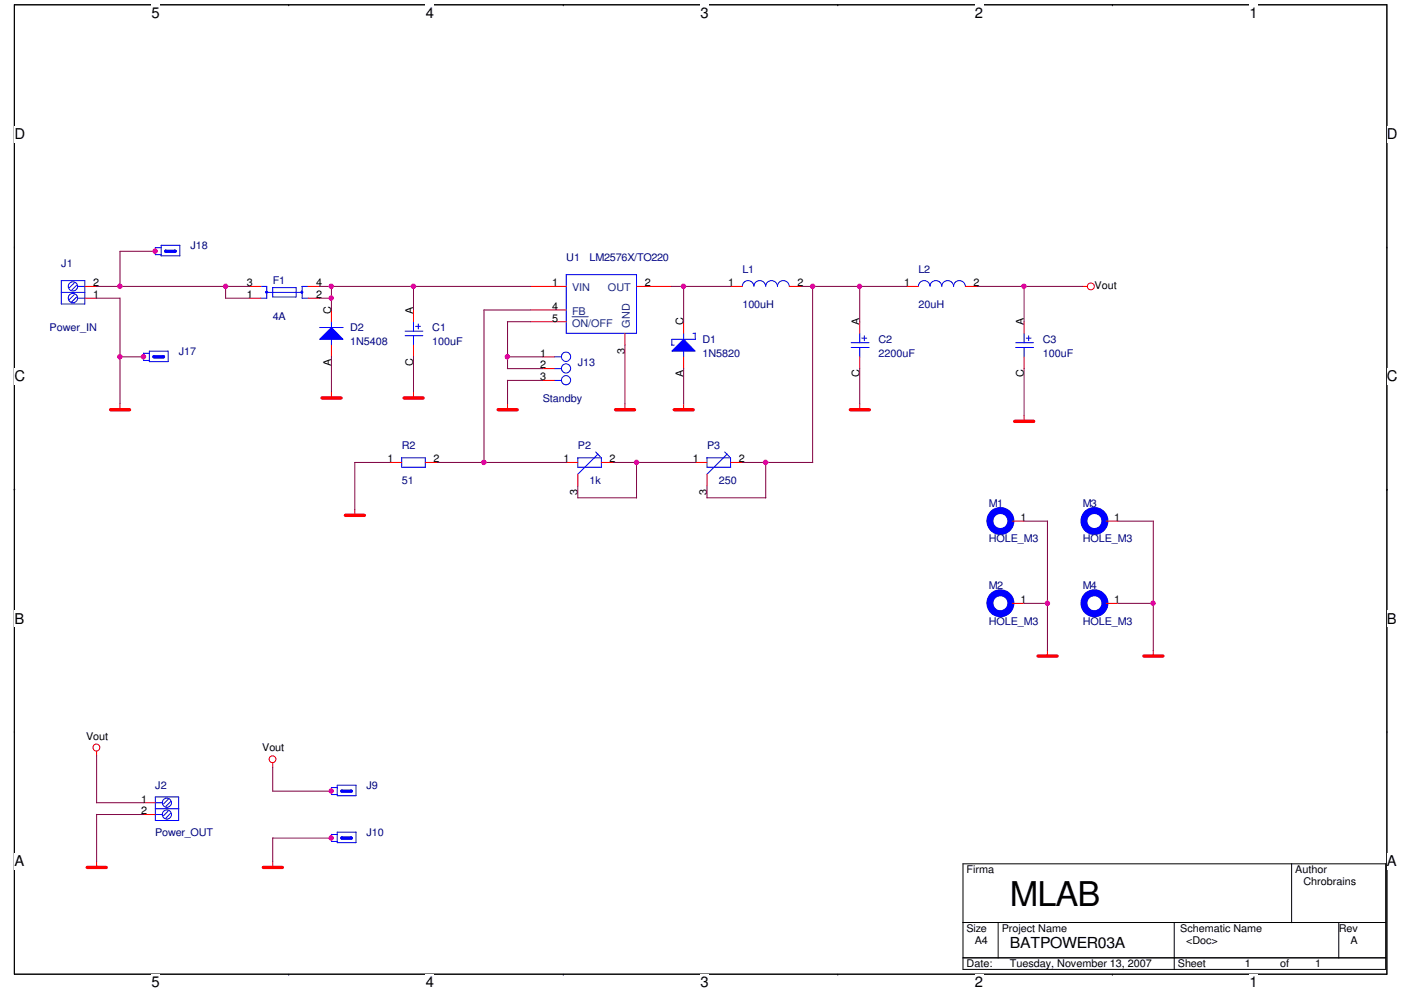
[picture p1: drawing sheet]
<svg xmlns="http://www.w3.org/2000/svg" width="297mm" height="210mm" viewBox="0 0 297 210" stroke-linecap="round" stroke-linejoin="round" font-family="sans-serif">
<path d="M3 1h291v205.6h-291z" fill="none" stroke="#000" stroke-width=".21"/>
<g fill="#fff">
<path d="M32.1 1h1.8v3.5h-1.8z"/>
<path d="M32.1 206.6h1.8v3.3h-1.8z"/>
</g>
<path d="M61.2 1h.1M61.2 206.6h.1" fill="none" stroke="#000" stroke-width=".21"/>
<g fill="#fff">
<path d="M90.3 1h1.7v3.5h-1.7z"/>
<path d="M90.3 206.6h1.7v3.3h-1.7z"/>
</g>
<path d="M119.4 1h.1M119.4 206.6h.1" fill="none" stroke="#000" stroke-width=".21"/>
<g fill="#fff">
<path d="M148.5 1h1.7v3.5h-1.7z"/>
<path d="M148.5 206.6h1.7v3.3h-1.7z"/>
</g>
<path d="M177.6 1h.1M177.6 206.6h.1" fill="none" stroke="#000" stroke-width=".21"/>
<g fill="#fff">
<path d="M206.7 1h1.7v3.5h-1.7z"/>
<path d="M206.7 206.6h1.7v3.3h-1.7z"/>
</g>
<path d="M235.8 1h.1M235.8 206.6h.1" fill="none" stroke="#000" stroke-width=".21"/>
<g fill="#fff">
<path d="M264.9 1h1.8v3.5h-1.8z"/>
<path d="M264.9 206.6h1.8v3.3h-1.8z"/>
<path d="M3 26.7h2.3v3.5h-2.3z"/>
<path d="M294 26.7h2.3v3.5h-2.3z"/>
<path d="M3 78.1h2.3v3.5h-2.3z"/>
<path d="M294 78.1h2.3v3.5h-2.3z"/>
</g>
<path d="M3 52.4h.1M294 52.4h.1" fill="none" stroke="#000" stroke-width=".21"/>
<g fill="#fff">
<path d="M3 129.5h2.1v3.5h-2.1z"/>
<path d="M294 129.5h2.1v3.5h-2.1z"/>
</g>
<path d="M3 103.8h.1M294 103.8h.1" fill="none" stroke="#000" stroke-width=".21"/>
<g fill="#fff">
<path d="M3 180.9h2.1v3.5h-2.1z"/>
<path d="M294 180.9h2.1v3.5h-2.1z"/>
</g>
<path d="M3 155.2h.1M294 155.2h.1M204.2 183.2h89.6v22.4h-89.6zM204.2 195.7h89.6M211.6 195.7v7.5M249 195.7v10M273.9 183.2v12.5M283.8 195.7v7.5M204.2 203.2h89.6" fill="none" stroke="#000" stroke-width=".21"/>
<g fill="none" stroke="#f00" stroke-width=".21">
<path d="M229.6 60.7h1M25.4 85.6v1.4M70.3 83.1v1.4M87.7 83.1v1.4M107.6 85.6v1.4M132.5 85.6v1.4M144.9 85.6v1.4M182.3 85.6v1.4M217.1 88.1v1.3M75.2 108v1.3M222.1 137.9v1.3M244.5 137.9v1.3"/>
<path d="M20.5 159.3v1M57.8 161.8v1M20.5 182.7v1.3M57.8 182.7v1.3"/>
<circle cx="231.3" cy="60.7" r=".74"/>
<circle cx="20.4" cy="158.5" r=".73"/>
<circle cx="57.8" cy="161" r=".72"/>
</g>
<g fill="none" stroke="#f00" stroke-width=".72">
<path d="M23.4 86.9h4.1M68.3 84.4h4M85.7 84.4h4M105.6 86.9h4M130.5 86.9h4M143 86.9h4M180.3 86.9h4M215.1 89.4h4.1M73.2 109.3h4.1M220.1 139.1h4M242.5 139.1h4M18.5 184h4"/>
<path d="M55.8 184h4.1"/>
</g>
<path d="M32.9 52.5v1.5h1.3M32.9 52.5h1.3M34.2 52h3.9v2.3h-3.9z" fill="none" stroke="#00f" stroke-width=".21"/>
<path d="M35 53.1h.3v.3h-.3z" fill-rule="evenodd" fill="#00f"/>
<path d="M35 53.1h.3v.3h-.3z" fill="none" stroke="#00f" stroke-width=".21"/>
<path d="M37 53.1h.3v.3h-.3z" fill-rule="evenodd" fill="#00f"/>
<path d="M37 53.1h.3v.3h-.3zM70.3 177v1.5h1.2M70.3 177h1.2M71.5 176.5h4v2.2h-4z" fill="none" stroke="#00f" stroke-width=".21"/>
<path d="M35.1 53.3h2.1" fill="none" stroke="#00f" stroke-width=".72"/>
<path d="M32.9 53.3h.1" fill="none" stroke="#f00" stroke-width=".21"/>
<path d="M72.3 177.6h.3v.3h-.3z" fill-rule="evenodd" fill="#00f"/>
<path d="M72.3 177.6h.3v.3h-.3z" fill="none" stroke="#00f" stroke-width=".21"/>
<path d="M74.3 177.6h.3v.3h-.3z" fill-rule="evenodd" fill="#00f"/>
<g fill="none" stroke="#00f" stroke-width=".21">
<path d="M120.1 58.3h14.9v12.4h-14.9zM55.3 63.2h1.3M55.3 60.7h1.3M56.6 60.7v2.6M56.6 62h7.5M57.8 61h5M57.8 61v2h5M62.8 61v2M64 63.2h1.3M65.3 60.7h-1.3v2.6M157.4 60.7a1.23 1.23 0 0 1 1.2-1.2 1.23 1.23 0 0 1 1.2 1.2 1.25 1.25 0 0 1 1.3-1.2 1.25 1.25 0 0 1 1.2 1.2 1.25 1.25 0 0 1 1.3-1.2 1.25 1.25 0 0 1 1.2 1.2 1.25 1.25 0 0 1 1.3-1.2 1.25 1.25 0 0 1 1.2 1.2M85.1 97.1h5.1"/>
<path d="M85.2 97.1v2h5M90.2 97.1v2M32.9 170.3h1.5M32.9 172.8h1.5M32.9 169h5v5h-5zM32.9 171.5h5M35.7 169.5l-1 1M35.7 172l-1 1M36.2 170l-1 1M36.2 172.5l-1 1M74.3 177.6h.3v.3h-.3z"/>
<circle cx="35.4" cy="172.8" r=".97"/>
<circle cx="35.4" cy="170.3" r=".97"/>
</g>
<path d="M72.5 177.8h2" fill="none" stroke="#00f" stroke-width=".72"/>
<path d="M112.6 60.7h7.5M112.6 65.7h7.5M112.6 68.2h7.5M132.5 70.7v2.5M135 60.7h7.4M154.9 60.7h2.5M167.3 60.7h2.5M82.7 98.1h2.5M90.2 98.1h2.5M30.4 170.3h2.5M30.4 172.8h2.5M70.3 177.8h.1" fill="none" stroke="#f00" stroke-width=".21"/>
<path d="M121.3 67.2h3.4" fill="none" stroke="#004080" stroke-width=".21"/>
<path d="M56.4 61.8h.3v.3h-.3z" fill-rule="evenodd" fill="#00f"/>
<path d="M56.4 61.8h.3v.3h-.3z" fill="none" stroke="#00f" stroke-width=".21"/>
<path d="M63.9 61.8h.2v.3h-.2z" fill-rule="evenodd" fill="#00f"/>
<g fill="none" stroke="#00f" stroke-width=".21">
<path d="M13 59.5h5v5h-5zM13 62h5M15.7 62.5l-1 1M15.7 60l-1 1M16.3 63l-1.1 1.1M16.3 60.5l-1.1 1.1M16.5 63.2h1.5M16.5 60.7h1.5M63.9 61.8h.2v.3h-.2zM144.9 70.7v1.3M147.4 70.7v1.3M147.4 72h-5v1.2"/>
<path d="M180.5 72.7h3.8M180.5 73.7h3.8M182.3 70.7v2M182.3 73.7v2M182.7 71.7h1.1M183.3 71.2v1.1M194.7 60.7a1.23 1.23 0 0 1 1.3-1.2 1.23 1.23 0 0 1 1.2 1.2 1.25 1.25 0 0 1 1.2-1.2 1.25 1.25 0 0 1 1.3 1.2 1.25 1.25 0 0 1 1.2-1.2 1.25 1.25 0 0 1 1.3 1.2 1.25 1.25 0 0 1 1.2-1.2 1.25 1.25 0 0 1 1.3 1.2M149.9 97.1h5M149.9 97.1v2h5M153.6 95.8l1.1 1.1M154.2 96.3l-4.3 4.3M154.9 97.1v2"/>
<path d="M214.3 110.5h.3M234.3 110.5h.2M214.3 128h.3M234.3 128h.2"/>
<circle cx="15.5" cy="63.2" r="1"/>
<circle cx="15.5" cy="60.7" r=".99"/>
</g>
<g fill="none" stroke="#f00" stroke-width=".21">
<path d="M18 60.7h2.5M18 63.2h2.5M52.8 60.7h2.5M52.8 63.2h2.5M65.3 60.7h2.5M65.3 63.2h2.5M182.3 68.2v2.5M182.3 75.7v2.5M192.2 60.7h2.5M204.7 60.7h2.5M147.4 98.1h2.5M154.9 98.1h2.5"/>
<path d="M149.9 100.6v2.5M214.6 110.5h2.5M234.5 110.5h2.5M214.6 128h2.5M234.5 128h2.5"/>
</g>
<g fill="none" stroke="#00f" stroke-width="1.5">
<circle cx="212.1" cy="110.5" r="2.23"/>
<circle cx="232" cy="110.5" r="2.23"/>
<circle cx="212.1" cy="127.9" r="2.23"/>
<circle cx="232" cy="127.9" r="2.23"/>
</g>
<path d="M144.9 72l2.5 2.5h-5z" fill="#00f"/>
<path d="M67.8 69.5h5M70.3 68.2v1.3M142.4 73.2h.6M144.9 72l2.5 2.5h-5zM144.9 74.4v1.3M146.9 70.7h.5M122.5 97.1h5M122.5 97.1v2h5v-2M126.3 95.8l1 1.1M126.8 96.3l-4.3 4.3" fill="none" stroke="#00f" stroke-width=".21"/>
<path d="M144.9 68.2v2.5M144.9 75.7v2.5M120.1 98.1h2.4M127.5 98.1h2.5M122.5 100.6v2.5" fill="none" stroke="#f00" stroke-width=".21"/>
<path d="M67.8 72l2.5-2.5 2.4 2.5z" fill="#00f"/>
<g fill="none" stroke="#00f" stroke-width=".21">
<path d="M30.4 74.9v1.6h1.3M30.4 74.9h1.3M31.7 74.5h3.9v2.2h-3.9zM67.8 72l2.5-2.5 2.4 2.5zM70.3 71.9v1.3M117.5 75.7h1.5M117.5 78.2h1.5M117.5 80.7h1.5"/>
<circle cx="120" cy="75.7" r=".98"/>
<circle cx="120" cy="78.1" r=".97"/>
<circle cx="120" cy="80.6" r=".97"/>
</g>
<path d="M70.3 65.7v2.5M70.3 73.2v2.5M115.1 75.7h2.5M115.1 78.2h2.5M115.1 80.7h2.5" fill="none" stroke="#f00" stroke-width=".21"/>
<path d="M32.5 75.5h.3v.3h-.3z" fill-rule="evenodd" fill="#00f"/>
<path d="M32.5 75.5h.3v.3h-.3z" fill="none" stroke="#00f" stroke-width=".21"/>
<path d="M34.5 75.5h.3v.3h-.3z" fill-rule="evenodd" fill="#00f"/>
<path d="M34.5 75.5h.3v.3h-.3zM70.3 167v1.5h1.2M70.3 167h1.2M71.5 166.5h4v2.3h-4z" fill="none" stroke="#00f" stroke-width=".21"/>
<path d="M32.6 75.7h2.1" fill="none" stroke="#00f" stroke-width=".72"/>
<path d="M30.4 75.7h.1" fill="none" stroke="#f00" stroke-width=".21"/>
<path d="M72.3 167.6h.3v.3h-.3z" fill-rule="evenodd" fill="#00f"/>
<path d="M72.3 167.6h.3v.3h-.3z" fill="none" stroke="#00f" stroke-width=".21"/>
<path d="M74.3 167.6h.3v.3h-.3z" fill-rule="evenodd" fill="#00f"/>
<g fill="none" stroke="#00f" stroke-width=".21">
<path d="M85.9 70.2h3.8M85.9 71.2h3.8M87.7 68.2v2.1M87.7 71.2v2M88.1 69.2h1.1M88.7 68.7v1.1M215.3 72.7h3.8M215.3 73.7h3.8M217.1 70.7v2M217.1 73.7v2M217.6 71.7h1M218.1 71.2v1.1"/>
<path d="M74.3 167.6h.3v.3h-.3z"/>
</g>
<path d="M72.5 167.8h2" fill="none" stroke="#00f" stroke-width=".72"/>
<path d="M87.7 65.7v2.5M87.7 73.2v2.5M217.1 68.2v2.5M217.1 75.7v2.5M70.3 167.8h.1" fill="none" stroke="#f00" stroke-width=".21"/>
<g fill="none" stroke="#800040" stroke-width=".21">
<path d="M33 53.3h-7.6v7.5M20.4 63.2h5M20.4 60.7h32.4M25.4 75.7h5M25.4 63.2v22.4M47.8 60.7v2.5h5M67.7 63.2h2.6M67.7 60.7h44.9M70.3 60.7v5M70.3 75.6v7.5M87.7 60.7v5M87.7 75.6v7.5"/>
<path d="M102.6 65.7h10M102.6 65.7v32.4M107.6 68.2h5M107.6 78.2h7.5M107.6 75.7h7.5M107.6 68.2v10M132.5 73.2v12.4M142.4 60.7h12.5M144.9 60.7v7.5M144.9 78.2v7.5M169.8 60.7h22.5M172.3 60.7v37.4h-14.9"/>
<path d="M182.3 60.7v7.6M182.3 78.2v7.5M207.2 60.7h22.4M217.1 60.7v7.6M217.1 78.1v10M75.2 98.1h7.5M75.2 98.1v10M92.7 98.1h27.4M107.6 80.7h7.5M107.6 80.6v5M130 98.1h17.4M135 98.1v7.5"/>
<path d="M162.3 98.1v7.5M122.5 103.1v2.5M122.5 105.6h12.5M149.9 105.6h12.5M149.9 103.1v2.5M217.1 110.5h5M222.1 110.5v27.5M237 110.5h7.5v27.5M217.1 128h5M237 128h7.6M20.5 160.3v10h9.9M30.4 172.8l-9.9-.1v10"/>
<path d="M57.8 167.8h12.5M57.8 177.8h12.5M57.8 162.8v5M57.8 177.7v5"/>
</g>
<circle cx="47.8" cy="60.7" r=".48" fill="#f0f"/>
<circle cx="47.8" cy="60.7" r=".48" fill="none" stroke="#f0f" stroke-width=".21"/>
<circle cx="87.6" cy="60.7" r=".49" fill="#f0f"/>
<circle cx="87.6" cy="60.7" r=".49" fill="none" stroke="#f0f" stroke-width=".21"/>
<circle cx="70.2" cy="60.7" r=".48" fill="#f0f"/>
<circle cx="70.2" cy="60.7" r=".48" fill="none" stroke="#f0f" stroke-width=".21"/>
<circle cx="70.2" cy="63.2" r=".48" fill="#f0f"/>
<circle cx="70.2" cy="63.2" r=".48" fill="none" stroke="#f0f" stroke-width=".21"/>
<circle cx="144.9" cy="60.7" r=".48" fill="#f0f"/>
<circle cx="144.9" cy="60.7" r=".48" fill="none" stroke="#f0f" stroke-width=".21"/>
<circle cx="182.2" cy="60.7" r=".48" fill="#f0f"/>
<circle cx="182.2" cy="60.7" r=".48" fill="none" stroke="#f0f" stroke-width=".21"/>
<circle cx="25.4" cy="75.7" r=".49" fill="#f0f"/>
<circle cx="25.4" cy="75.7" r=".49" fill="none" stroke="#f0f" stroke-width=".21"/>
<circle cx="107.6" cy="75.7" r=".48" fill="#f0f"/>
<circle cx="107.6" cy="75.7" r=".48" fill="none" stroke="#f0f" stroke-width=".21"/>
<circle cx="70.2" cy="167.8" r=".47" fill="#f0f"/>
<circle cx="70.2" cy="167.8" r=".47" fill="none" stroke="#f0f" stroke-width=".21"/>
<circle cx="70.2" cy="177.7" r=".48" fill="#f0f"/>
<circle cx="70.2" cy="177.7" r=".48" fill="none" stroke="#f0f" stroke-width=".21"/>
<circle cx="222.1" cy="127.9" r=".48" fill="#f0f"/>
<circle cx="222.1" cy="127.9" r=".48" fill="none" stroke="#f0f" stroke-width=".21"/>
<circle cx="244.5" cy="127.9" r=".48" fill="#f0f"/>
<circle cx="244.5" cy="127.9" r=".48" fill="none" stroke="#f0f" stroke-width=".21"/>
<circle cx="217.1" cy="60.7" r=".49" fill="#f0f"/>
<circle cx="217.1" cy="60.7" r=".49" fill="none" stroke="#f0f" stroke-width=".21"/>
<circle cx="102.6" cy="98.1" r=".49" fill="#f0f"/>
<circle cx="102.6" cy="98.1" r=".49" fill="none" stroke="#f0f" stroke-width=".21"/>
<circle cx="172.3" cy="60.7" r=".48" fill="#f0f"/>
<circle cx="172.3" cy="60.7" r=".48" fill="none" stroke="#f0f" stroke-width=".21"/>
<circle cx="134.9" cy="98.1" r=".48" fill="#f0f"/>
<circle cx="134.9" cy="98.1" r=".48" fill="none" stroke="#f0f" stroke-width=".21"/>
<circle cx="162.3" cy="98.1" r=".49" fill="#f0f"/>
<circle cx="162.3" cy="98.1" r=".49" fill="none" stroke="#f0f" stroke-width=".21"/>
<circle cx="32.9" cy="53.3" r=".48" fill="#f0f"/>
<circle cx="32.9" cy="53.3" r=".48" fill="none" stroke="#f0f" stroke-width=".21"/>
<circle cx="25.4" cy="60.7" r=".49" fill="#f0f"/>
<circle cx="25.4" cy="60.7" r=".49" fill="none" stroke="#f0f" stroke-width=".21"/>
<circle cx="30.4" cy="75.7" r=".49" fill="#f0f"/>
<circle cx="30.4" cy="75.7" r=".49" fill="none" stroke="#f0f" stroke-width=".21"/>
<text font-size="7.2" x="214.1" y="192.2">MLAB</text>
<text font-size="3.2" x="214.1" y="201">BATPOWER03A</text>
<g font-size="3.1">
<text x="32.1" y="3.8">5</text>
<text x="90.3" y="3.8">4</text>
<text x="148.5" y="3.8">3</text>
<text x="206.7" y="3.8">2</text>
<text x="264.9" y="3.8">1</text>
<text x="3" y="29.5">D</text>
<text x="294" y="29.5">D</text>
<text x="3" y="80.9">C</text>
<text x="294" y="80.9">C</text>
<text x="3" y="132.3">B</text>
<text x="294" y="132.3">B</text>
<text x="3" y="183.7">A</text>
<text x="294" y="183.7">A</text>
<text x="32.1" y="209.4">5</text>
<text x="90.3" y="209.4">4</text>
<text x="148.5" y="209.4">3</text>
<text x="206.7" y="209.4">2</text>
<text x="264.9" y="209.4">1</text>
</g>
<g font-size="2.2" fill="#000080">
<text x="40.4" y="52.8">J18</text>
<text x="13" y="56.6">J1</text>
<text x="120.1" y="55.3">U1</text>
<text x="125" y="55.3">LM2576X/TO220</text>
<text x="157.4" y="57.8">L1</text>
<text x="194.7" y="57.8">L2</text>
<text x="57.8" y="60.3">F1</text>
<text x="157.4" y="65.3">100uH</text>
<text x="194.7" y="65.3">20uH</text>
<text x="10.5" y="70.3">Power_IN</text>
<text x="57.8" y="67.8">4A</text>
<text x="74.2" y="70.3">D2</text>
<text x="91.6" y="70.3">C1</text>
<text x="37.9" y="75.2">J17</text>
<text x="74.2" y="73.2">1N5408</text>
<text x="91.6" y="73.2">100uF</text>
<text x="122.5" y="77.7">J13</text>
<text x="148.9" y="72.7">D1</text>
<text x="148.9" y="75.7">1N5820</text>
<text x="186.3" y="72.7">C2</text>
<text x="186.3" y="75.7">2200uF</text>
<text x="221.1" y="72.7">C3</text>
<text x="221.1" y="75.7">100uF</text>
<text x="115.1" y="85.2">Standby</text>
<text x="85.2" y="95.2">R2</text>
<text x="122.5" y="95.2">P2</text>
<text x="149.9" y="95.2">P3</text>
<text x="85.2" y="102.6">51</text>
<text x="125" y="102.6">1k</text>
<text x="152.4" y="102.6">250</text>
<text x="209.6" y="107.6">M1</text>
<text x="229.6" y="107.6">M3</text>
<text x="209.6" y="115.1">HOLE_M3</text>
<text x="229.6" y="115.1">HOLE_M3</text>
<text x="209.6" y="125">M2</text>
<text x="229.6" y="125">M4</text>
<text x="209.6" y="132.5">HOLE_M3</text>
<text x="229.6" y="132.5">HOLE_M3</text>
<text x="32.9" y="167.3">J2</text>
<text x="77.7" y="167.3">J9</text>
<text x="32.9" y="177.3">Power_OUT</text>
<text x="77.7" y="177.3">J10</text>
</g>
<g font-size="2.2">
<text x="19.7" y="63.2">1</text>
<text x="19.7" y="60.7">2</text>
<text x="52.3" y="60.7">3</text>
<text x="52.3" y="63.2">1</text>
<text x="67" y="60.7">4</text>
<text x="67" y="63.2">2</text>
<text x="117" y="60.7">1</text>
<text x="117" y="65.7">4</text>
<text x="136.7" y="60.7">2</text>
<text x="154.4" y="60.7">1</text>
<text x="169.1" y="60.7">2</text>
<text x="191.7" y="60.7">1</text>
<text x="206.4" y="60.7">2</text>
<text x="232.1" y="61.3">Vout</text>
<text x="70.2" y="66.5" transform="rotate(-90 70.2 66.5)">C</text>
<text x="87.6" y="66.5" transform="rotate(-90 87.6 66.5)">A</text>
<text x="117" y="68.2">5</text>
<text x="144.9" y="69" transform="rotate(-90 144.9 69)">C</text>
<text x="182.2" y="69" transform="rotate(-90 182.2 69)">A</text>
<text x="217.1" y="69" transform="rotate(-90 217.1 69)">A</text>
<text x="70.2" y="77.6" transform="rotate(-90 70.2 77.6)">A</text>
<text x="87.6" y="77.6" transform="rotate(-90 87.6 77.6)">C</text>
<text x="114.6" y="75.6">1</text>
<text x="132.5" y="75.1" transform="rotate(-90 132.5 75.1)">3</text>
<text x="114.6" y="78.1">2</text>
<text x="114.6" y="80.6">3</text>
<text x="144.9" y="80.1" transform="rotate(-90 144.9 80.1)">A</text>
<text x="182.2" y="80.1" transform="rotate(-90 182.2 80.1)">C</text>
<text x="217.1" y="80.1" transform="rotate(-90 217.1 80.1)">C</text>
<text x="82.2" y="98">1</text>
<text x="91.9" y="98">2</text>
<text x="119.5" y="98">1</text>
<text x="129.2" y="98">2</text>
<text x="146.9" y="98">1</text>
<text x="156.6" y="98">2</text>
<text x="122.5" y="104.9" transform="rotate(-90 122.5 104.9)">3</text>
<text x="149.9" y="104.9" transform="rotate(-90 149.9 104.9)">3</text>
<text x="216.4" y="110.5">1</text>
<text x="236.3" y="110.5">1</text>
<text x="216.4" y="127.9">1</text>
<text x="236.3" y="127.9">1</text>
<text x="18.2" y="156.9">Vout</text>
<text x="55.6" y="159.4">Vout</text>
<text x="29.9" y="170.2">1</text>
<text x="29.9" y="172.7">2</text>
<text x="204.9" y="185.3">Firma</text>
<text x="274.6" y="185.3">Author</text>
<text x="276.3" y="187.7">Chrobrains</text>
<text x="204.9" y="197.7">Size</text>
<text x="212.4" y="197.7">Project Name</text>
<text x="250.2" y="197.7">Schematic Name</text>
<text x="283.8" y="197.7">Rev</text>
<text x="206.7" y="200.2">A4</text>
<text x="251.5" y="200.2">&lt;Doc&gt;</text>
<text x="286.3" y="200.2">A</text>
<text x="204.9" y="205.2">Date:</text>
<text x="214.1" y="205.2">Tuesday, November 13, 2007</text>
<text x="249.7" y="205.2">Sheet</text>
<text x="263.9" y="205.2">1</text>
<text x="271.4" y="205.2">of</text>
<text x="278.8" y="205.2">1</text>
</g>
<g font-size="2.2" fill="#004080">
<text x="121.3" y="61.8">VIN</text>
<text x="128.9" y="61.8">OUT</text>
<text x="121.3" y="66.8">FB</text>
<text x="121.3" y="69.3">ON/OFF</text>
<text x="133.6" y="69.5" transform="rotate(-90 133.6 69.5)">GND</text>
</g>
</svg>
